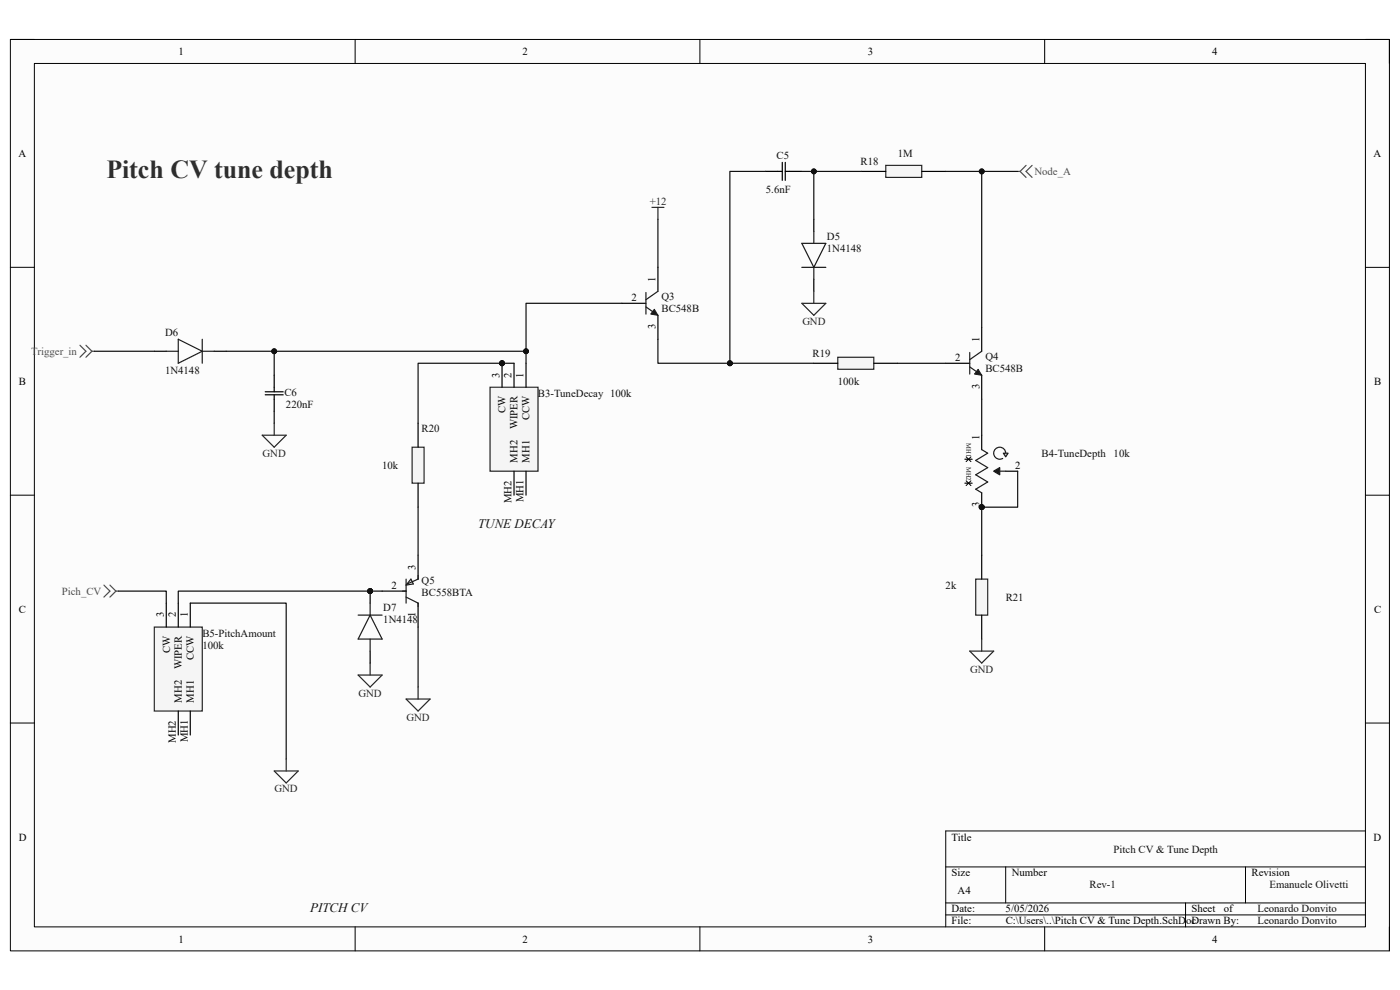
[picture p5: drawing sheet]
<svg xmlns="http://www.w3.org/2000/svg" width="297mm" height="210mm" viewBox="0 0 297 210" stroke-linecap="round" stroke-linejoin="round" font-family="sans-serif">
<path d="M2.2 8.4h292.6v193.3h-292.6z" fill-rule="evenodd" fill="#fcfcfc"/>
<path d="M2.2 8.4h292.6v193.3h-292.6z" fill="none" stroke="#000" stroke-width=".21"/>
<path d="M7.3 13.5h282.4v183.1h-282.4z" fill-rule="evenodd" fill="#fcfcfc"/>
<g fill="none" stroke="#000" stroke-width=".21">
<path d="M2.2 8.4h5.1M7.3 13.5h282.4v183.1h-282.4zM75.3 8.4v5.1M148.5 8.4v5.1M221.6 8.4v5.1M289.7 8.4h5.1v5.1M2.2 56.7h5.1M289.7 56.7h5.1M2.2 105h5.1M289.7 105.1h5.1M2.2 153.4h5.1M289.7 153.4h5.1"/>
<path d="M289.7 176.3h-89.1v20.3M75.3 196.6v5.1M148.5 196.6v5.1M200.6 183.9h89.1M200.6 191.5h89.1M200.6 194.1h89.1M213.4 183.9v7.6M221.6 196.6v5.1M251.5 191.5v5.1M264.2 183.9v7.6M294.8 196.6v5.1"/>
</g>
<path d="M32.7 74.5h2.6M45.5 74.5h2.5M58.2 79.6v3.5M56.3 83.8h3.8M56.3 83.1h3.8M58.2 83.8v3.4" fill="none" stroke="#000" stroke-width=".25"/>
<path d="M35.3 74.5h2.5M37.8 72l5.1 2.5-5.1 2.6zM42.9 72v5.1M42.9 74.5h2.6" fill="none" stroke="#1c1c1c" stroke-width=".25"/>
<path d="M55.6 92.3h5.1l-2.5 2.6zM58.2 89.8v2.5" fill="none" stroke="#262626" stroke-width=".25"/>
<circle cx="106.5" cy="77.1" r=".51" fill="#0e0e0e"/>
<circle cx="106.5" cy="77.1" r=".51" fill="none" stroke="#0e0e0e" stroke-width=".21"/>
<path d="M104 82.1h10.1v17.9h-10.1z" fill-rule="evenodd" fill="#f5f5f5"/>
<path d="M104 82.1h10.1v17.9h-10.1z" fill="none" stroke="#262626" stroke-width=".25"/>
<path d="M106.5 77.1v5M109.1 77.1v5M111.6 77.1v5" fill="none" stroke="#000" stroke-width=".25"/>
<circle cx="106.5" cy="77.1" r=".51" fill="#0e0e0e"/>
<circle cx="106.5" cy="77.1" r=".51" fill="none" stroke="#0e0e0e" stroke-width=".21"/>
<path d="M109.1 100v5M111.6 100v5" fill="none" stroke="#000" stroke-width=".25"/>
<path d="M87.4 94.9h2.6v7.6h-2.6z" fill-rule="evenodd" fill="#f5f5f5"/>
<path d="M87.4 94.9h2.6v7.6h-2.6zM76 143.2h5.1l-2.6 2.5zM78.5 140.7v2.5" fill="none" stroke="#262626" stroke-width=".25"/>
<path d="M88.7 89.8v5.1M88.7 102.5v5.1" fill="none" stroke="#000" stroke-width=".25"/>
<path d="M32.7 133h10.2v17.8h-10.2z" fill-rule="evenodd" fill="#f5f5f5"/>
<path d="M32.7 133h10.2v17.8h-10.2z" fill="none" stroke="#262626" stroke-width=".25"/>
<path d="M35.3 127.9v5.1M37.8 127.9v5.1M40.4 127.9v5.1M37.8 150.8v5.1M40.4 150.8v5.1" fill="none" stroke="#000" stroke-width=".25"/>
<circle cx="78.5" cy="125.4" r=".51" fill="#0e0e0e"/>
<circle cx="78.5" cy="125.4" r=".51" fill="none" stroke="#0e0e0e" stroke-width=".21"/>
<path d="M78.5 125.4v2.5" fill="none" stroke="#000" stroke-width=".25"/>
<circle cx="78.5" cy="125.4" r=".51" fill="#0e0e0e"/>
<circle cx="78.5" cy="125.4" r=".51" fill="none" stroke="#0e0e0e" stroke-width=".21"/>
<path d="M78.5 138.1v2.6" fill="none" stroke="#000" stroke-width=".25"/>
<path d="M76 130.5h5.1M78.5 130.5l2.6 5.1h-5.1zM78.5 127.9v2.6M78.5 135.6v2.5" fill="none" stroke="#1c1c1c" stroke-width=".25"/>
<path d="M138.3 44h2.6M139.6 44v2.5" fill="none" stroke="#262626" stroke-width=".25"/>
<path d="M177.7 75.8h7.7v2.5h-7.7z" fill-rule="evenodd" fill="#f5f5f5"/>
<path d="M177.7 75.8h7.7v2.5h-7.7z" fill="none" stroke="#262626" stroke-width=".25"/>
<path d="M162.5 36.4h3.5M166 34.4v3.9M166.6 36.4h3.5M166.6 34.4v3.9M172.7 46.5v2.6M172.7 59.3v2.5M172.7 77.1h5M185.4 77.1h5.1" fill="none" stroke="#000" stroke-width=".25"/>
<path d="M170.1 51.6h5.1l-2.5 5.1zM170.1 56.7h5.1M172.7 49.1v2.5M172.7 56.7v2.6" fill="none" stroke="#1c1c1c" stroke-width=".25"/>
<path d="M187.9 35.1h7.6v2.5h-7.6z" fill-rule="evenodd" fill="#f5f5f5"/>
<path d="M187.9 35.1h7.6v2.5h-7.6zM170.1 64.3h5.1l-2.5 2.6zM172.7 61.8v2.5" fill="none" stroke="#262626" stroke-width=".25"/>
<path d="M182.8 36.4h5.1M195.5 36.4h5.1" fill="none" stroke="#000" stroke-width=".25"/>
<path d="M207 122.9h2.5v7.6h-2.5z" fill-rule="evenodd" fill="#f5f5f5"/>
<path d="M205.7 138.1h5.1l-2.5 2.6zM207 122.9h2.5v7.6h-2.5zM208.3 135.6v2.5" fill="none" stroke="#262626" stroke-width=".25"/>
<path d="M208.3 117.8v5.1M208.3 130.5v5.1" fill="none" stroke="#000" stroke-width=".25"/>
<circle cx="208.3" cy="107.6" r=".51" fill="#0e0e0e"/>
<circle cx="208.3" cy="107.6" r=".51" fill="none" stroke="#0e0e0e" stroke-width=".21"/>
<path d="M208.3 92.3v3.1M213.4 100h2.5M208.3 104.5v3.1" fill="none" stroke="#000" stroke-width=".25"/>
<circle cx="208.3" cy="107.6" r=".51" fill="#0e0e0e"/>
<circle cx="208.3" cy="107.6" r=".51" fill="none" stroke="#0e0e0e" stroke-width=".21"/>
<path d="M208.3 95.4l1.2 .7-2.5 1.6 2.5 1.5-2.5 1.5 2.5 1.5-2.5 1.6 1.3 .7" fill="none" stroke="#1c1c1c" stroke-width=".25"/>
<path d="M210.8 100l1.3-.8v1.5z" fill="#1c1c1c"/>
<path d="M210.8 100l1.3-.8v1.5zM212.1 100h1.3M213.4 96.1a1.28 1.28 0 0 0-1.5-1.2 1.28 1.28 0 0 0-1 1.7 1.28 1.28 0 0 0 1.8 .7" fill="none" stroke="#1c1c1c" stroke-width=".25"/>
<path d="M212.9 96.1h1l-.5 .8z" fill="#c0c0c0"/>
<path d="M205.7 77.8l2.6 1.8M205.7 74.8v4.6M208.3 74.5l-2.6 1.8M212.9 96.1h1l-.5 .8z" fill="none" stroke="#1c1c1c" stroke-width=".25"/>
<path d="M200.6 77.1h5.1M208.3 69.4v5.1M208.3 79.6v5.1M204.7 97.4h1.5M204.7 102.5h1.5" fill="none" stroke="#000" stroke-width=".25"/>
<path d="M205 96.9l1 1M206 96.9l-1 1M205 102l1 1M206 102l-1 1" fill="none" stroke="#000" stroke-width=".21"/>
<path d="M86.2 148.3h5l-2.5 2.5zM88.7 145.7v2.6M58.2 163.6h5.1l-2.6 2.5zM60.7 161v2.6" fill="none" stroke="#262626" stroke-width=".25"/>
<path d="M207.5 78.3l.8 1.3-1.6-.2z" fill="#1c1c1c"/>
<path d="M207.5 78.3l.8 1.3-1.6-.2z" fill="none" stroke="#1c1c1c" stroke-width=".21"/>
<path d="M215.9 36.4h.5M216.4 36.4l1.3 1.2M217.7 35.1l-1.3 1.3M219 35.1l-1.3 1.3 1.3 1.2M17 73.2l1.2 1.3-1.2 1.3M18.2 73.2l1.3 1.3M19.5 74.5l-1.3 1.3M19.5 74.5h.5M22 124.1l1.3 1.3-1.3 1.3M23.3 124.1l1.3 1.3M24.6 125.4l-1.3 1.3M24.6 125.4h.5" fill="none" stroke="#4c4c4c" stroke-width=".25"/>
<path d="M88.7 117.8v5.1M81.1 125.4h5.1M88.7 127.9v5.1" fill="none" stroke="#000" stroke-width=".25"/>
<path d="M85.4 125.4h.8M86.2 122.9v5M86.2 126.7l2.5 1.2v.8M87.2 122.9l.5 1-1.5 .2zM88.7 122.1v.8l-2.3 1" fill="none" stroke="#1c1c1c" stroke-width=".25"/>
<path d="M20 74.5h12.7M58.2 87.2v2.6M78.5 125.4h-40.7v2.5" fill="none" stroke="#0e0e0e" stroke-width=".25"/>
<circle cx="78.5" cy="125.4" r=".51" fill="#0e0e0e"/>
<circle cx="78.5" cy="125.4" r=".51" fill="none" stroke="#0e0e0e" stroke-width=".21"/>
<path d="M106.5 77.1h2.6" fill="none" stroke="#0e0e0e" stroke-width=".25"/>
<circle cx="106.5" cy="77.1" r=".51" fill="#0e0e0e"/>
<circle cx="106.5" cy="77.1" r=".51" fill="none" stroke="#0e0e0e" stroke-width=".21"/>
<path d="M106.5 77.1h-17.8v12.7" fill="none" stroke="#0e0e0e" stroke-width=".25"/>
<circle cx="106.5" cy="77.1" r=".51" fill="#0e0e0e"/>
<circle cx="106.5" cy="77.1" r=".51" fill="none" stroke="#0e0e0e" stroke-width=".21"/>
<path d="M162.5 36.4h-7.7v40.7M139.6 46.5v10.2" fill="none" stroke="#0e0e0e" stroke-width=".25"/>
<circle cx="154.8" cy="77.1" r=".51" fill="#0e0e0e"/>
<circle cx="154.8" cy="77.1" r=".51" fill="none" stroke="#0e0e0e" stroke-width=".21"/>
<path d="M139.6 72v5.1h15.2" fill="none" stroke="#0e0e0e" stroke-width=".25"/>
<circle cx="154.8" cy="77.1" r=".51" fill="#0e0e0e"/>
<circle cx="154.8" cy="77.1" r=".51" fill="none" stroke="#0e0e0e" stroke-width=".21"/>
<path d="M154.8 77.1h17.9" fill="none" stroke="#0e0e0e" stroke-width=".25"/>
<circle cx="154.8" cy="77.1" r=".51" fill="#0e0e0e"/>
<circle cx="154.8" cy="77.1" r=".51" fill="none" stroke="#0e0e0e" stroke-width=".21"/>
<path d="M200.6 36.4h15.3" fill="none" stroke="#0e0e0e" stroke-width=".25"/>
<circle cx="208.3" cy="36.4" r=".51" fill="#0e0e0e"/>
<circle cx="208.3" cy="36.4" r=".51" fill="none" stroke="#0e0e0e" stroke-width=".21"/>
<path d="M131.9 64.3h-20.3v10.2" fill="none" stroke="#0e0e0e" stroke-width=".25"/>
<circle cx="111.6" cy="74.5" r=".51" fill="#0e0e0e"/>
<circle cx="111.6" cy="74.5" r=".51" fill="none" stroke="#0e0e0e" stroke-width=".21"/>
<path d="M48 74.5h63.6v2.6M25.1 125.4h10.2v2.5" fill="none" stroke="#0e0e0e" stroke-width=".25"/>
<circle cx="58.2" cy="74.5" r=".51" fill="#0e0e0e"/>
<circle cx="58.2" cy="74.5" r=".51" fill="none" stroke="#0e0e0e" stroke-width=".21"/>
<circle cx="111.6" cy="74.5" r=".51" fill="#0e0e0e"/>
<circle cx="111.6" cy="74.5" r=".51" fill="none" stroke="#0e0e0e" stroke-width=".21"/>
<path d="M58.2 74.5v5.1" fill="none" stroke="#0e0e0e" stroke-width=".25"/>
<circle cx="58.2" cy="74.5" r=".51" fill="#0e0e0e"/>
<circle cx="58.2" cy="74.5" r=".51" fill="none" stroke="#0e0e0e" stroke-width=".21"/>
<path d="M170.1 36.4h12.7M88.7 107.6v10.2M40.4 127.9h20.3v33.1M88.7 133v12.7" fill="none" stroke="#0e0e0e" stroke-width=".25"/>
<circle cx="172.7" cy="36.4" r=".51" fill="#0e0e0e"/>
<circle cx="172.7" cy="36.4" r=".51" fill="none" stroke="#0e0e0e" stroke-width=".21"/>
<path d="M172.7 36.4v10.1" fill="none" stroke="#0e0e0e" stroke-width=".25"/>
<circle cx="172.7" cy="36.4" r=".51" fill="#0e0e0e"/>
<circle cx="172.7" cy="36.4" r=".51" fill="none" stroke="#0e0e0e" stroke-width=".21"/>
<path d="M215.9 100v7.6h-7.6" fill="none" stroke="#0e0e0e" stroke-width=".25"/>
<circle cx="208.3" cy="107.6" r=".51" fill="#0e0e0e"/>
<circle cx="208.3" cy="107.6" r=".51" fill="none" stroke="#0e0e0e" stroke-width=".21"/>
<path d="M208.3 107.6v10.2" fill="none" stroke="#0e0e0e" stroke-width=".25"/>
<circle cx="208.3" cy="107.6" r=".51" fill="#0e0e0e"/>
<circle cx="208.3" cy="107.6" r=".51" fill="none" stroke="#0e0e0e" stroke-width=".21"/>
<path d="M208.3 36.4v33M190.5 77.1h10.1M208.3 84.7v7.6" fill="none" stroke="#0e0e0e" stroke-width=".25"/>
<circle cx="208.3" cy="36.4" r=".51" fill="#0e0e0e"/>
<circle cx="208.3" cy="36.4" r=".51" fill="none" stroke="#0e0e0e" stroke-width=".21"/>
<path d="M78.5 125.4h2.6" fill="none" stroke="#0e0e0e" stroke-width=".25"/>
<circle cx="78.5" cy="125.4" r=".51" fill="#0e0e0e"/>
<circle cx="78.5" cy="125.4" r=".51" fill="none" stroke="#0e0e0e" stroke-width=".21"/>
<path d="M139.6 56.7v5.1M131.9 64.3h5.1M139.6 66.9v5.1" fill="none" stroke="#000" stroke-width=".25"/>
<path d="M137 65.1l2.6 1.8M137 62.1v4.5M139.6 61.8l-2.6 1.8" fill="none" stroke="#1c1c1c" stroke-width=".25"/>
<path d="M138.8 65.6l.8 1.3-1.5-.3z" fill="#1c1c1c"/>
<path d="M138.8 65.6l.8 1.3-1.5-.3z" fill="none" stroke="#1c1c1c" stroke-width=".21"/>
<text font-size="5.5" fill="#2e2e2e" x="22.6" y="37.7">Pitch CV tune depth</text>
<g font-size="2.8" fill="#0e0e0e">
<text x="101.4" y="112.1">TUNE DECAY</text>
<text x="65.8" y="193.5">PITCH CV</text>
</g>
<g font-size="2.3">
<text x="37.9" y="11.7">1</text>
<text x="110.9" y="11.7">2</text>
<text x="184.1" y="11.7">3</text>
<text x="257.1" y="11.7">4</text>
<text x="3.9" y="33.3">A</text>
<text x="291.4" y="33.3">A</text>
<text x="139.1" y="59.8" transform="rotate(-90 139.1 59.8)">1</text>
<text x="133.9" y="63.8">2</text>
<text x="139.1" y="69.9" transform="rotate(-90 139.1 69.9)">3</text>
<text x="202.6" y="76.5">2</text>
<text x="207.8" y="72.5" transform="rotate(-90 207.8 72.5)">1</text>
<text x="4" y="81.6">B</text>
<text x="106" y="80.1" transform="rotate(-90 106 80.1)">3</text>
<text x="108.5" y="80.1" transform="rotate(-90 108.5 80.1)">2</text>
<text x="111.1" y="80.1" transform="rotate(-90 111.1 80.1)">1</text>
<text x="207.8" y="82.6" transform="rotate(-90 207.8 82.6)">3</text>
<text x="291.5" y="81.6">B</text>
<text x="107.3" y="87.6" transform="rotate(-90 107.3 87.6)">CW</text>
<text x="112.4" y="89.2" transform="rotate(-90 112.4 89.2)">CCW</text>
<text x="109.8" y="91.1" transform="rotate(-90 109.8 91.1)">WIPER</text>
<text x="207.8" y="93.3" transform="rotate(-90 207.8 93.3)">1</text>
<text x="109.8" y="98.2" transform="rotate(-90 109.8 98.2)">MH2</text>
<text x="112.4" y="98.2" transform="rotate(-90 112.4 98.2)">MH1</text>
<text x="215.4" y="99.4">2</text>
<text x="108.5" y="106.8" transform="rotate(-90 108.5 106.8)">MH2</text>
<text x="111.1" y="106.6" transform="rotate(-90 111.1 106.6)">MH1</text>
<text x="207.8" y="107.5" transform="rotate(-90 207.8 107.5)">3</text>
<text x="83.1" y="124.9">2</text>
<text x="88.2" y="120.8" transform="rotate(-90 88.2 120.8)">3</text>
<text x="4" y="130">C</text>
<text x="34.8" y="131" transform="rotate(-90 34.8 131)">3</text>
<text x="37.3" y="131" transform="rotate(-90 37.3 131)">2</text>
<text x="39.9" y="131" transform="rotate(-90 39.9 131)">1</text>
<text x="88.2" y="130.9" transform="rotate(-90 88.2 130.9)">1</text>
<text x="291.5" y="130">C</text>
<text x="36.1" y="138.5" transform="rotate(-90 36.1 138.5)">CW</text>
<text x="38.6" y="142" transform="rotate(-90 38.6 142)">WIPER</text>
<text x="41.1" y="140" transform="rotate(-90 41.1 140)">CCW</text>
<text x="38.6" y="149.1" transform="rotate(-90 38.6 149.1)">MH2</text>
<text x="41.1" y="149.1" transform="rotate(-90 41.1 149.1)">MH1</text>
<text x="37.3" y="157.6" transform="rotate(-90 37.3 157.6)">MH2</text>
<text x="39.9" y="157.4" transform="rotate(-90 39.9 157.4)">MH1</text>
<text x="4" y="178.3">D</text>
<text x="201.9" y="178.3">Title</text>
<text x="291.4" y="178.3">D</text>
<text x="201.9" y="185.9">Size</text>
<text x="214.6" y="185.9">Number</text>
<text x="265.5" y="185.9">Revision</text>
<text x="203.2" y="189.7">A4</text>
<text x="201.9" y="193.5">Date:</text>
<text x="201.9" y="196.1">File:</text>
<text x="213.3" y="193.5">5/05/2026</text>
<text x="213.4" y="196.1">C:\Users\..\Pitch CV &amp; Tune Depth.SchDocDrawn By:</text>
<text x="252.8" y="193.5">Sheet</text>
<text x="259.6" y="193.5">of</text>
<text x="37.9" y="199.9">1</text>
<text x="110.9" y="199.9">2</text>
<text x="184.1" y="199.9">3</text>
<text x="257.1" y="199.9">4</text>
</g>
<g font-size="2.3" fill="#0e0e0e">
<text x="164.8" y="33.7">C5</text>
<text x="182.6" y="35.1">R18</text>
<text x="190.5" y="33.3">1M</text>
<text x="162.5" y="40.9">5.6nF</text>
<text x="175.4" y="50.8">D5</text>
<text x="175.4" y="53.4">1N4148</text>
<text x="140.3" y="63.6">Q3</text>
<text x="35" y="71.2">D6</text>
<text x="140.3" y="66.1">BC548B</text>
<text x="172.4" y="75.8">R19</text>
<text x="209" y="76.3">Q4</text>
<text x="35" y="79.3">1N4148</text>
<text x="60.3" y="83.9">C6</text>
<text x="177.8" y="81.6">100k</text>
<text x="209" y="78.8">BC548B</text>
<text x="60.7" y="86.6">220nF</text>
<text x="114.1" y="84.2">B3-TuneDecay 100k</text>
<text x="89.5" y="91.6">R20</text>
<text x="81.1" y="99.4">10k</text>
<text x="221" y="96.9">B4-TuneDepth</text>
<text x="236.3" y="96.9">10k</text>
<text x="89.5" y="123.9">Q5</text>
<text x="200.6" y="124.9">2k</text>
<text x="81.3" y="129.7">D7</text>
<text x="89.5" y="126.4">BC558BTA</text>
<text x="213.4" y="127.4">R21</text>
<text x="42.9" y="137.6">100k</text>
<text x="42.9" y="135">B5-PitchAmount</text>
<text x="81.3" y="132.2">1N4148</text>
<text x="236.3" y="180.8">Pitch CV &amp; Tune Depth</text>
<text x="231.1" y="188.5">Rev-1</text>
<text x="269.3" y="188.5">Emanuele Olivetti</text>
<text x="266.8" y="193.5">Leonardo Donvito</text>
<text x="266.8" y="196.1">Leonardo Donvito</text>
</g>
<g font-size="2.3" fill="#4c4c4c">
<text x="219.5" y="37.1">Node_A</text>
<text x="6.6" y="75.3">Trigger_in</text>
<text x="13.1" y="126.2">Pich_CV</text>
</g>
<g font-size="2.3" fill="#262626">
<text x="137.8" y="43.5">+12</text>
<text x="170.2" y="68.9">GND</text>
<text x="55.7" y="96.9">GND</text>
<text x="205.8" y="142.7">GND</text>
<text x="76.1" y="147.8">GND</text>
<text x="86.2" y="152.9">GND</text>
<text x="58.3" y="168.1">GND</text>
</g>
<g font-size="1.4" fill="#0e0e0e">
<text x="205" y="94" transform="rotate(90 205 94)">MH1</text>
<text x="205" y="99" transform="rotate(90 205 99)">MH2</text>
</g>
</svg>
